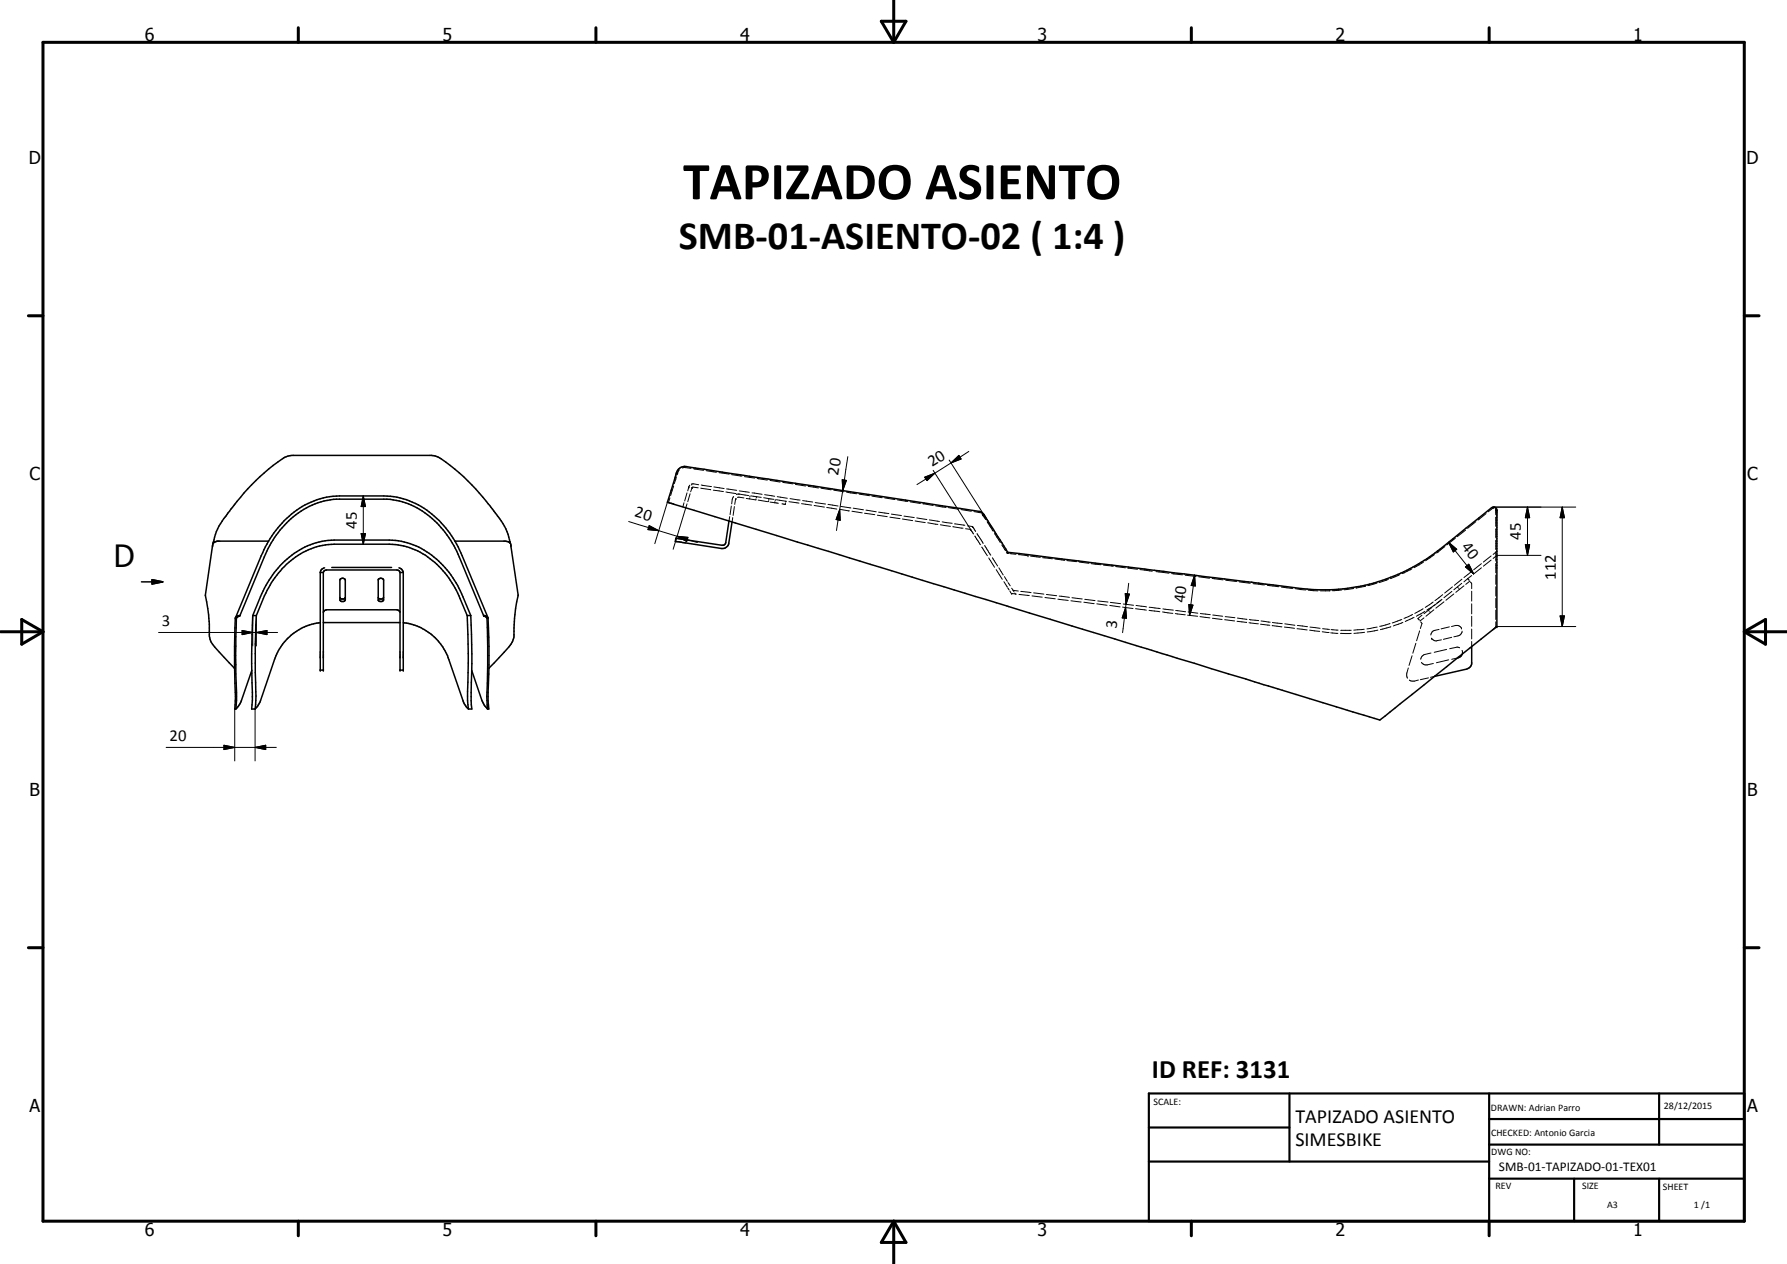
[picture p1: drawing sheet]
<svg xmlns="http://www.w3.org/2000/svg" width="420mm" height="297mm" viewBox="0 0 420 297" stroke-linecap="round" stroke-linejoin="round" font-family="sans-serif">
<g fill="none" stroke="#000" stroke-width=".35">
<path d="M156.9 118h.1M159.5 110.2l.8-.5 1-.1 69.2 10.6a5.3 5.3 0 0 1 1.9 2.5l4.5 7.1 62.4 7.7a57.7 57.7 0 0 0 16.5 .9 43.9 43.9 0 0 0 22.8-9.4l12.1-9.7a.79 .79 0 0 1 1.2 .6v27.3l-27.5 22-167.5-51.2 2.1-6.9zM33.3 136.7h5M35.8 136.2l2.5 .5-2.5 .5zM50 128.1l-1.7 11.7a37.9 37.9 0 0 1 .9 9.7l.3 1.1 1 1.5 4.6 5M50.2 127.3l-.2 1.2M63.1 127.2h-12l-.9 .2a11.6 11.6 0 0 1 2.9-6.1 57.4 57.4 0 0 1 13.4-13.5l1.2-.6 1-.2h32.7l1 .2a35.8 35.8 0 0 1 10.3 8.7l3.5 4.2a15.3 15.3 0 0 1 3.7 7.2M63.1 127.2l-1.7 3.4-6 14.6M63.1 127.2a20.1 20.1 0 0 1 16.7-10.7h10.4a19.5 19.5 0 0 1 15.5 8.8l1.3 1.9M75.3 134.5v23h.7v-23M75.3 134.5h.7M76 134.5l.3-.4 .5-.2h16.5l.5 .2 .3 .4"/>
<path d="M76.3 133.4l-.7 .4-.3 .7M78 133.3h14.1M80 136.1l.6-.2 .5 .2 .1 .2v4.7l-.4 .4h-.5l-.4-.4v-4.7zM89 136.1a.77 .77 0 0 1 1.2 .2v4.7l-.4 .4h-.5l-.4-.3zM93.8 133.4l.6 .4 .4 .7M94.1 134.5v23h.7v-23M94.1 134.5h.7M107 127.2h11.9l1 .1M107 127.2l1.7 3.4 6.1 14.6M119.9 127.3l.2 1.2M120.1 128.1l1.7 11.7a43.9 43.9 0 0 0-1 10.1l-.4 1.1-.8 1.1-4.6 5M171.4 122.4l-.8 5.1-.4 .6-11.3-1.6-.1 .7 .1 .1 10.8 1.6a1.53 1.53 0 0 0 1.7-1.3l.7-4.9"/>
<path d="M56.4 144.7a1.01 1.01 0 0 0-1.1 .7l-.2 10.9 .3 7.4-.2 2.9h.2M56.4 144.7l5.7-13.8a23.6 23.6 0 0 1 6.9-9.5 17.6 17.6 0 0 1 10.1-4.1h11.9a19.4 19.4 0 0 1 14.9 9.7l1.5 2.5 6.3 15.2M56.4 144.7l-.7 .5a217 217 0 0 0-.1 19.4l-.2 2M59.2 157.5l-2.5 7.4-1.3 1.7M59.4 144.7h.9M59.4 144.7l1.8-4.5a20.8 20.8 0 0 1 14.5-13l2.9-.3h12.9a19.4 19.4 0 0 1 16.4 11.3l2.8 6.5M59.4 144.7l-.2 11.3a78 78 0 0 1 0 10.6h.8M60.3 144.7l1.6-4.1a20.4 20.4 0 0 1 13.2-12.3l3.5-.4h12.9a15.6 15.6 0 0 1 7.9 2.2 21.7 21.7 0 0 1 8.8 10.5l1.6 4.1M60.3 144.7l-.3 6.6 .2 12.3-.2 3M75.3 146.3a12.8 12.8 0 0 0-10.8 8.7l-3.3 9.9-1.2 1.7M76 146.3h18.1M76 143.9l.3-.4 .5-.2h16.5l.5 .2 .3 .4"/>
<path d="M79.9 140.4l.4 .4 .7-.1 .2-.3M90.2 140.4l-.4 .4-.7-.1-.2-.2M94.8 146.3a12.2 12.2 0 0 1 6.8 3l2 2 1.6 2.8 3.8 10.8 1.1 1.7M109.8 144.7l.3 8.9-.1 6.7a25.6 25.6 0 0 0 .1 6.3M109.8 144.7h.9M110.7 144.7l.2 9-.1 9 .1 3.9h-.8M110.9 157.5l2.4 7.1 .5 1.1 .8 .9M113.7 144.7h.4l.6 .4a162.8 162.8 0 0 1 .1 19.6l.1 1.9h-.3M113.7 144.7l.8 .5a217 217 0 0 1 0 19.4l.1 2M343.8 153.8l-.5 .5-.5 .3M346 151.9v4.1l-.6 1-.5 .2-7.6 1.8"/>
</g>
<g fill="#000">
<circle cx="159.1" cy="111" r=".18"/>
<circle cx="50.2" cy="127.4" r=".18"/>
<circle cx="119.8" cy="127.4" r=".18"/>
<circle cx="158.9" cy="126.5" r=".18"/>
<circle cx="236.9" cy="129.8" r=".18"/>
<circle cx="75.3" cy="157.5" r=".18"/>
<circle cx="76" cy="157.5" r=".18"/>
<circle cx="94.1" cy="157.5" r=".18"/>
<circle cx="94.8" cy="157.5" r=".18"/>
<circle cx="351.9" cy="147.2" r=".18"/>
</g>
<g fill="none" stroke="#000" stroke-width=".24">
<path d="M85.4 116.5l.5 2.5h-1zM85.4 116.5v11.4M156.9 118l-2.9 9.8M157.5 117l-.3 1.1M158.4 114.2l-.7 2.3M159 112.1l-.5 1.6M159.3 111.1h.1M159.3 111.1l-.1 .5M159.8 110.4l-.5 .7M160.4 110a2.72 2.72 0 0 1 2.1 .1M160.8 118.2l-.2 .9M161.5 118.4l-3.2 10.7"/>
<path d="M161.5 115.8l-.5 1.9M162 114.4h.1M162 114.4l-.3 1M162.2 114l-.2 .4M162.3 116l-.6 1.9M162.6 113.7h.1M162.6 113.7l1.7 .2M162.7 114.6h.1M162.7 114.6l-.3 1M162.8 114.5h.1M162.8 114.5l-.1 .1M162.8 114.5l1.4 .1"/>
<path d="M163.1 110.2l2.3 .3M164.7 114.7l2.4 .4M164.9 114l2.3 .3M166.1 110.6l2.3 .4M167.7 115.2l2.4 .3M167.8 114.4l2.5 .4M169.1 111.1l2.3 .3M170.7 115.6l2.3 .4M170.8 114.9l2.4 .3M171.9 118.9l-.2 2M172 111.5l2.4 .4M172.5 116.7l-.3 .7-.2 1"/>
<path d="M172.7 119l-.3 2.1M173 117.1h.1M173 117.1l-.2 1.4M173.4 116.9l1.5 .1M173.6 116.1l2.4 .4M173.8 115.4l2.4 .3M173.9 116.1l-.8 .1M175 112l2.4 .4M175.5 117.1l2.2 .4M176.3 117l-.1 .2M176.3 116.5v.3M176.6 116.5l2.4 .4"/>
<path d="M176.8 115.8l2.4 .4M177.7 117.2v.3M177.8 116.7v.3M178 112.4l2.4 .4M178.3 117.5l2.2 .4M179.6 117l2.3 .3M179.8 116.2l2.3 .4M180.8 117.6l-.1 .3M180.8 117.2v.2M181 112.9l2.4 .4M181 118l1.2 .2M182.2 117.9v.3"/>
<path d="M182.2 118.2l.8 .1M182.3 117.4v.2M182.5 117.4l2.4 .4M182.7 116.7l2.4 .4M183.8 118.4l.8 .1M184.1 113.4l2.3 .3M184.6 118.5h.1M184.7 118.3l-.1 .2M184.8 117.8l-.1 .2M185.5 117.9l2.4 .3M185.7 117.2l2.4 .3M187 113.8l2.4 .4"/>
<path d="M188.5 118.4l2.3 .3M188.7 117.6l2.4 .4M190 114.3l2.4 .4M191.4 118.8l2.4 .4M191.7 118.1l2.4 .3M193 114.7l2.4 .4M194.4 119.3l2.4 .3M194.7 118.5l2.4 .4M196 115.2l2.4 .4M197.4 119.7l2.3 .4M197.4 119.7l.2 2.6-1-.2zM197.4 119.7l-.7 5"/>
<path d="M197.6 119l2.5 .4M198 112.7l1 .2-.8 2.4zM198.2 115.3l-.8 4.4M199 115.7l2.4 .3M199.3 107.3l-1.1 8M200.6 119.4l2.4 .4M202 116.1l2.4 .4M203.6 119.9l2.4 .4M205 116.6l2.4 .4M208 117l2.4 .4M211 117.5l2.4 .4M214 117.9l2.4 .4"/>
<path d="M217 118.4l2.4 .4M217.4 112.1l2.4-.9-1.8 1.7zM219.4 110.5l8.8 13.9M219.8 111.2l-4.2 2.7M220 118.9l2.4 .4M223 119.3l2.4 .4M223.2 108.1l8.1 12.8M223.6 108.8l1.9-1.8 .5 .9zM223.6 108.8l-3.8 2.4M226 119.8l2.4 .3M227.8 106.1l-4.2 2.7M351.2 119.2h19.3"/>
<path d="M351.2 119.4l-1.3 .9M351.6 119.5l.1 1.5M351.7 119.9h.1M351.9 119.9h.1M359.1 119.2l.6 2.5h-1.1zM359.1 119.2v11.3M367.3 119.2l.5 2.5h-1zM367.3 119.2v28M84.9 125.4h1l-.5 2.5zM147.8 122.6l11.4 3.4M152.6 123.5l2.3 1.2-2.6-.2zM159.2 126l2.5 .3-.3 1z"/>
<path d="M159.2 126l4.8 1.5M171.6 121.4l-.2 1M172.3 121.6l-.2 1.1M200.3 120.1l2.4 .4M203.3 120.6l2.4 .3M206.3 121.1l2.3 .3M206.6 120.4l2.4 .3M209.2 121.5l2.4 .4M209.6 120.8l2.4 .4M212.2 122l2.4 .3M212.5 121.3l2.5 .3M215.2 122.4l2.3 .4"/>
<path d="M215.5 121.7l2.4 .4M218.1 122.9l2.4 .3M218.5 122.2l2.4 .4M221.1 123.3l2.4 .4M221.5 122.6l2.4 .4M224.1 123.8l2.3 .3M224.5 123.1l2.4 .3M227 124.2l1.2 .2M227.5 123.6l1.2 .1M228.2 124.4h.1M228.2 124.4l.7 1.1M228.7 123.7h.1"/>
<path d="M228.7 123.7l.7 1.1M229 120.2l1.5 .3M229.2 126l1.3 2M229.7 125.4l1.5 2.3M230.8 128.6l1.3 2M230.8 120.7l.2 .3M231 121h.1M231 121l.7 1.1M231.5 128.2l1.4 2.3M232.1 122.6l1.4 2.2M232.5 131.1l1.3 2.2M233.3 131.1l1.3 1.9"/>
<path d="M233.8 125.3l1.4 2.2M234.2 133.9l1.5 2.2M234.9 133.4l1 1.7M235.5 128.1l.9 1.3M236 136.7l.8 1.3M236.2 135.5l.6 1.1M236.6 129.7l.2 .3M236.9 130h.3M237 138.2l.3 .4M237 136.9l.5 .8M237.4 138.9l.3 .5M237.4 130.1l1.5 .2"/>
<path d="M237.8 139.4l1.2 .2M237.8 139.5l.1 .2M237.9 138.2l.3 .5M238.2 138.7l.2 .4M238.2 138.7l1.2 .2M238.6 139.4l.2 .3M239.4 130.3l2.3 .3M239.6 139.7l2.4 .3M240 139l2.4 .3M241.7 130.6h.1M242.3 130.7l2.3 .3M243 139.3l2.4 .3"/>
<path d="M245.1 131.1l2.3 .2M246 139.7l2.4 .3M248 131.4l2.3 .3M250.9 131.7l2.2 .3M253.7 132.1l2.3 .3M256.6 132.5l2.3 .2M259.4 132.8l2.3 .3M262.3 133.1l2.3 .3M264.6 139.5l.9 .1-.8 2.4zM265.2 133.5l2.3 .3M265.4 137.1l-.7 4.9M268 133.9l2.9 .3"/>
<path d="M271.8 134.3l3.1 .4M275.5 134.8l2.5 .3M278.7 135.2l2.5 .3M280.9 135.2l.1 2.5-.9-.1zM280.9 135.2l-1.2 9.4M281.8 135.6l2.6 .3M285 135.9l2.6 .4M288.2 136.4l2.5 .3M291.4 136.7l2.6 .4M294.6 137.2l2.7 .3M298 137.5l2.6 .4M301.3 138l2.6 .3"/>
<path d="M304.6 138.3l2.4 .3M307.6 138.7l2.3 .2M310.5 138.9h2.2M315.5 138.6l-2.2 .2M318.3 138.3l-2.3 .3M321 137.8l-2.2 .4M323.8 137l-2.2 .6M326.4 136.1l-2.1 .8M329.1 135l-2.2 1M332 133.7l-2.3 1.1M334.7 132.1l-2.2 1.3M337.3 130.3l-2.1 1.5"/>
<path d="M339.2 139.7l-1.8 1.4M339.7 128.4l-1.9 1.6M340.6 127.4l1.9 1.7-.8 .6zM340.6 127.4l5.9 7.5M341.4 139l-1.9 1.5M341.5 137.9l-1.8 1.5M341.8 139.6l-1.8 1.5M342.2 126.5l-2 1.6M342.7 137.9l.1 .2M343 138.3l.1 .2M343.7 137.1l-1.9 1.5M343.7 136.1l-1.7 1.4"/>
<path d="M344.2 137.7l-1.9 1.5M344.5 133.2l.8-.6 1.2 2.3zM344.6 124.6l-2 1.5M345.1 136l-.9 .7M345.1 136l.3 .4M345.6 136.6l-1 .7M345.7 136.8l.3 .4v1.1M346 135.3l-.9 .7M346 134.3l-1.8 1.4M346 138.9v2.4M347 122.6l-2 1.6M348.3 133.4l-1.8 1.5"/>
<path d="M348.3 132.5l-1.8 1.4M349.4 120.7l-1.9 1.5M350.6 131.6l-1.8 1.5M350.6 130.6l-1.8 1.5M351.7 121.5v2.2M351.7 124.2v2.2M351.7 127v2.2M351.7 129.7v2.2M351.7 132.4v2.2M351.7 135.1v2.2M351.7 137.9v2.2M351.9 129.5l-.8 .8"/>
<path d="M358.6 128h1.1l-.6 2.5zM362.3 130.5h-10.4l-.8 .7M37.3 148.6h28M56.9 148.2l2.5 .4-2.5 .5zM59.4 144.7v7.1M60.3 148.6l2.5-.4v.9zM60.3 144.7v7.1M242.6 140l2.5 .3M245.7 140.4l2.4 .3M248.7 140.8l2.5 .3M249 140.1l2.4 .3M251.8 141.2l2.4 .3"/>
<path d="M252 140.5l2.5 .3M254.8 141.5l2.4 .4M255 140.8l2.5 .3M257.9 141.9l2.4 .3M258.1 141.2l2.4 .3M260.9 142.3l2.4 .3M261.1 141.6l2.4 .3M263.9 142.7l2.5 .3M264.1 141.9l2.4 .3M264.7 142.7l.2 2.6-1-.1zM264.7 142l-.8 6.7M267 143l2.5 .4"/>
<path d="M267.1 142.3l2.5 .3M270.2 143.4l2.5 .4M270.2 142.7l2.6 .3M273.3 143.8l2.4 .3M273.4 143.1l2.5 .3M276.3 144.2l2.4 .3M276.4 143.5l2.4 .3M279.2 144.6l2.4 .2M279.3 143.8l2.3 .3M279.5 142.1l1 .1-.8 2.4zM282.1 144.9l2.4 .3M282.2 144.2l2.4 .2"/>
<path d="M285.1 145.3l2.2 .3M285.1 144.5l2.4 .3M287.9 145.6l2.4 .3M288.1 144.9l2.3 .3M290.9 146l2.2 .3M290.9 145.2l2.3 .3M293.7 146.3l2.2 .3M293.7 145.6l2.2 .2M296.4 146.7l2.2 .2M296.5 145.9l2.2 .3M299.1 147h.1M299.2 147l2.2 .3"/>
<path d="M299.2 146.3l2.3 .3M302 147.4l2.4 .3M302.1 146.6l2.3 .3M305 147.7l2.3 .3M305 147l2.4 .3M307.9 148.1l2.4 .3M308 147.4l2.4 .3M310.9 148.5l1.6 .1M311 147.7l1.6 .2M312.9 148.7l1.7 .1M313 148l1.6 .1M315.2 148.8h2.5"/>
<path d="M315.2 148.1h2.5M320.7 147.9l-2.4 .2M320.8 148.6l-2.5 .2M323.8 147.4l-2.4 .4M324 148.1l-2.5 .4M326.8 146.6l-2.4 .6M327 147.3l-2.4 .7M327 147.3h.1M329.6 145.6l-2.2 .8M329.8 146.3l-2.2 .8M331.1 157l-.4 1.4 .2 1M331.4 159.8l.1 .1a2.25 2.25 0 0 0 2-.1"/>
<path d="M332 154.1l-.7 2.3M332.1 144.4l-2 .9M332.5 145.1l-2.1 .9M332.9 151.2l-.7 2.3M333.8 148.3l-.7 2.3M334 146.1l.3 .4-.3 1.2M334.2 155.7l.9 .6 1.9-.4M334.3 144.6l-.9 .7 .3 .4M334.6 143l-2 1.1M334.8 145.2l-.9 .7M335 143.7l-2 1.1M335.8 143.4l.2 .2"/>
<path d="M335.9 159.3l-1.9 .4M336.2 143.8l.1 .2M336.5 153.5l-1.7 .4-.5 .3-.3 .7M336.6 150h.1M336.6 150l.6 .5a2 2 0 0 0 1.7-.1M336.7 142.7l-1.9 1.5M337 141.5l-1.9 1.2M337.1 143.3l-1.8 1.5M337.3 159l-1 .2M337.4 142.1l-1.9 1.3M338.4 147.9l-1.5 .4-.5 .9M338.8 141.1l-.9 .6"/>
<path d="M339 140.8l-1.9 1.6M339.5 141.4l-1.9 1.5M340.1 152.6l-2.9 .7M340.6 155.1l-2.9 .6M340.8 147.3l-2 .5M341.3 147.2a1.73 1.73 0 0 1 1.9 0l.4 .4M341.3 149.8l-1.9 .4M342.8 154.6l-1.5 .3M343.2 152.2l-.6-.1-1.7 .3M343.6 147.6h.1M343.7 152.9l.1 .9M343.8 148.3l-.3 .7a2.09 2.09 0 0 1-1.7 .6"/>
<path d="M346 141.9v2.4M346 144.8v2.4M346 147.8v2.4M346 150.7v1.2M351.7 140.6v2.2M351.7 143.4v2.2M351.7 146.1v1.3M351.9 147.2h18.6M366.8 144.7h1l-.5 2.5zM39.1 175.6h25.9M52.7 175.1l2.5 .5-2.5 .5zM55.2 166.6v12.2"/>
<path d="M60 175.6l2.5-.5v1zM60 166.6v12.2"/>
</g>
<g fill="none" stroke="#000" stroke-width=".71">
<path d="M10.1 9.9h400v277.1h-400zM70.1 6.5v3.4M140.1 6.5v3.4M207.2 5h5.8l-2.9 4.9zM210.1 0v9.9M280.1 6.5v3.4M350.1 6.5v3.4M6.7 74.2h3.4M410.1 74.2h3.5M.1 148.5h10M5.1 145.6l5 2.9-5 2.9zM410.1 148.5h10"/>
<path d="M410.1 148.5l5-2.9v5.8zM6.7 222.7h3.4M410.1 222.7h3.5M70.1 287v3.4M140.1 287v3.4M210.1 287v10M210.1 287l2.9 5h-5.8zM280.1 287v3.4M350.1 287v3.4"/>
</g>
<path d="M270.1 257h140v30h-140zM303.2 257v16M350.1 257v30M390.1 257v12M270.1 265h33.1M270.1 273h80M350.1 277h60M350.1 269h60M350.1 263h60M370.1 277v10M390.1 277v10" fill="none" stroke="#000" stroke-width=".51"/>
<g fill="#000">
<path d="M85.4 116.5l.5 2.5h-1zM198 112.7l1 .2-.8 2.4zM217.4 112.1l2.4-.9-1.8 1.7zM223.6 108.8l1.9-1.8 .5 .9zM35.8 136.2l2.5 .5-2.5 .5zM84.9 125.4h1l-.5 2.5zM152.6 123.5l2.3 1.2-2.6-.2zM159.2 126l2.5 .3-.3 1zM197.4 119.7l.2 2.6-1-.2zM264.6 139.5l.9 .1-.8 2.4zM280.9 135.2l.1 2.5-.9-.1zM340.6 127.4l1.9 1.7-.8 .6z"/>
<path d="M344.5 133.2l.8-.6 1.2 2.3zM358.6 128h1.1l-.6 2.5zM359.1 119.2l.6 2.5h-1.1zM367.3 119.2l.5 2.5h-1zM56.9 148.2l2.5 .4-2.5 .5zM60.3 148.6l2.5-.4v.9zM264.7 142.7l.2 2.6-1-.1zM279.5 142.1l1 .1-.8 2.4zM366.8 144.7h1l-.5 2.5zM52.7 175.1l2.5 .5-2.5 .5zM60 175.6l2.5-.5v1z"/>
</g>
<text font-size="12.6" x="160.6" y="46.8">TAPIZADO ASIENTO</text>
<text font-size="9.4" x="159.6" y="58.6">SMB-01-ASIENTO-02 ( 1:4 )</text>
<text font-size="7.2" x="26.8" y="133.3">D</text>
<text font-size="6.3" x="270.8" y="253.3">ID REF: 3131</text>
<g font-size="4.7">
<text x="304.6" y="263.8">TAPIZADO ASIENTO</text>
<text x="304.6" y="269.2">SIMESBIKE</text>
</g>
<g font-size="4.2">
<text x="34" y="9.6">6</text>
<text x="104" y="9.6">5</text>
<text x="174" y="9.6">4</text>
<text x="244" y="9.6">3</text>
<text x="314" y="9.6">2</text>
<text x="384" y="9.6">1</text>
<text x="6.8" y="38.7">D</text>
<text x="410.6" y="38.7">D</text>
<text x="7" y="112.9">C</text>
<text x="410.8" y="112.9">C</text>
<text x="7" y="187.1">B</text>
<text x="410.8" y="187.1">B</text>
<text x="7" y="261.4">A</text>
<text x="410.8" y="261.4">A</text>
<text x="34" y="290.4">6</text>
<text x="104" y="290.4">5</text>
<text x="174" y="290.4">4</text>
<text x="244" y="290.4">3</text>
<text x="314" y="290.4">2</text>
<text x="384" y="290.4">1</text>
</g>
<g font-size="3.9">
<text x="197.1" y="111.8" transform="rotate(-81 197.1 111.8)">20</text>
<text x="219.2" y="109.8" transform="rotate(-32 219.2 109.8)">20</text>
<text x="83.9" y="124.2" transform="rotate(-90 83.9 124.2)">45</text>
<text x="149" y="121.3" transform="rotate(17 149 121.3)">20</text>
<text x="343.5" y="128.7" transform="rotate(51 343.5 128.7)">40</text>
<text x="357.6" y="126.9" transform="rotate(-90 357.6 126.9)">45</text>
<text x="365.8" y="136.2" transform="rotate(-90 365.8 136.2)">112</text>
<text x="278.5" y="141.7" transform="rotate(-83 278.5 141.7)">40</text>
<text x="38.1" y="147.1">3</text>
<text x="262.5" y="147.7" transform="rotate(-83 262.5 147.7)">3</text>
<text x="39.9" y="174.1">20</text>
</g>
<text font-size="3.1" x="352.4" y="275.2">SMB-01-TAPIZADO-01-TEX01</text>
<g font-size="2.4">
<text x="271.2" y="259.7">SCALE:</text>
<text x="350.6" y="261">DRAWN: Adrian Parro</text>
<text x="391.2" y="260.6">28/12/2015</text>
<text x="350.6" y="267">CHECKED: Antonio Garcia</text>
<text x="350.6" y="271.4">DWG NO:</text>
<text x="351.6" y="279.3">REV</text>
<text x="372" y="279.4">SIZE</text>
<text x="391" y="279.6">SHEET</text>
<text x="377.9" y="283.8">A3</text>
<text x="398.3" y="283.8">1 /1</text>
</g>
</svg>
